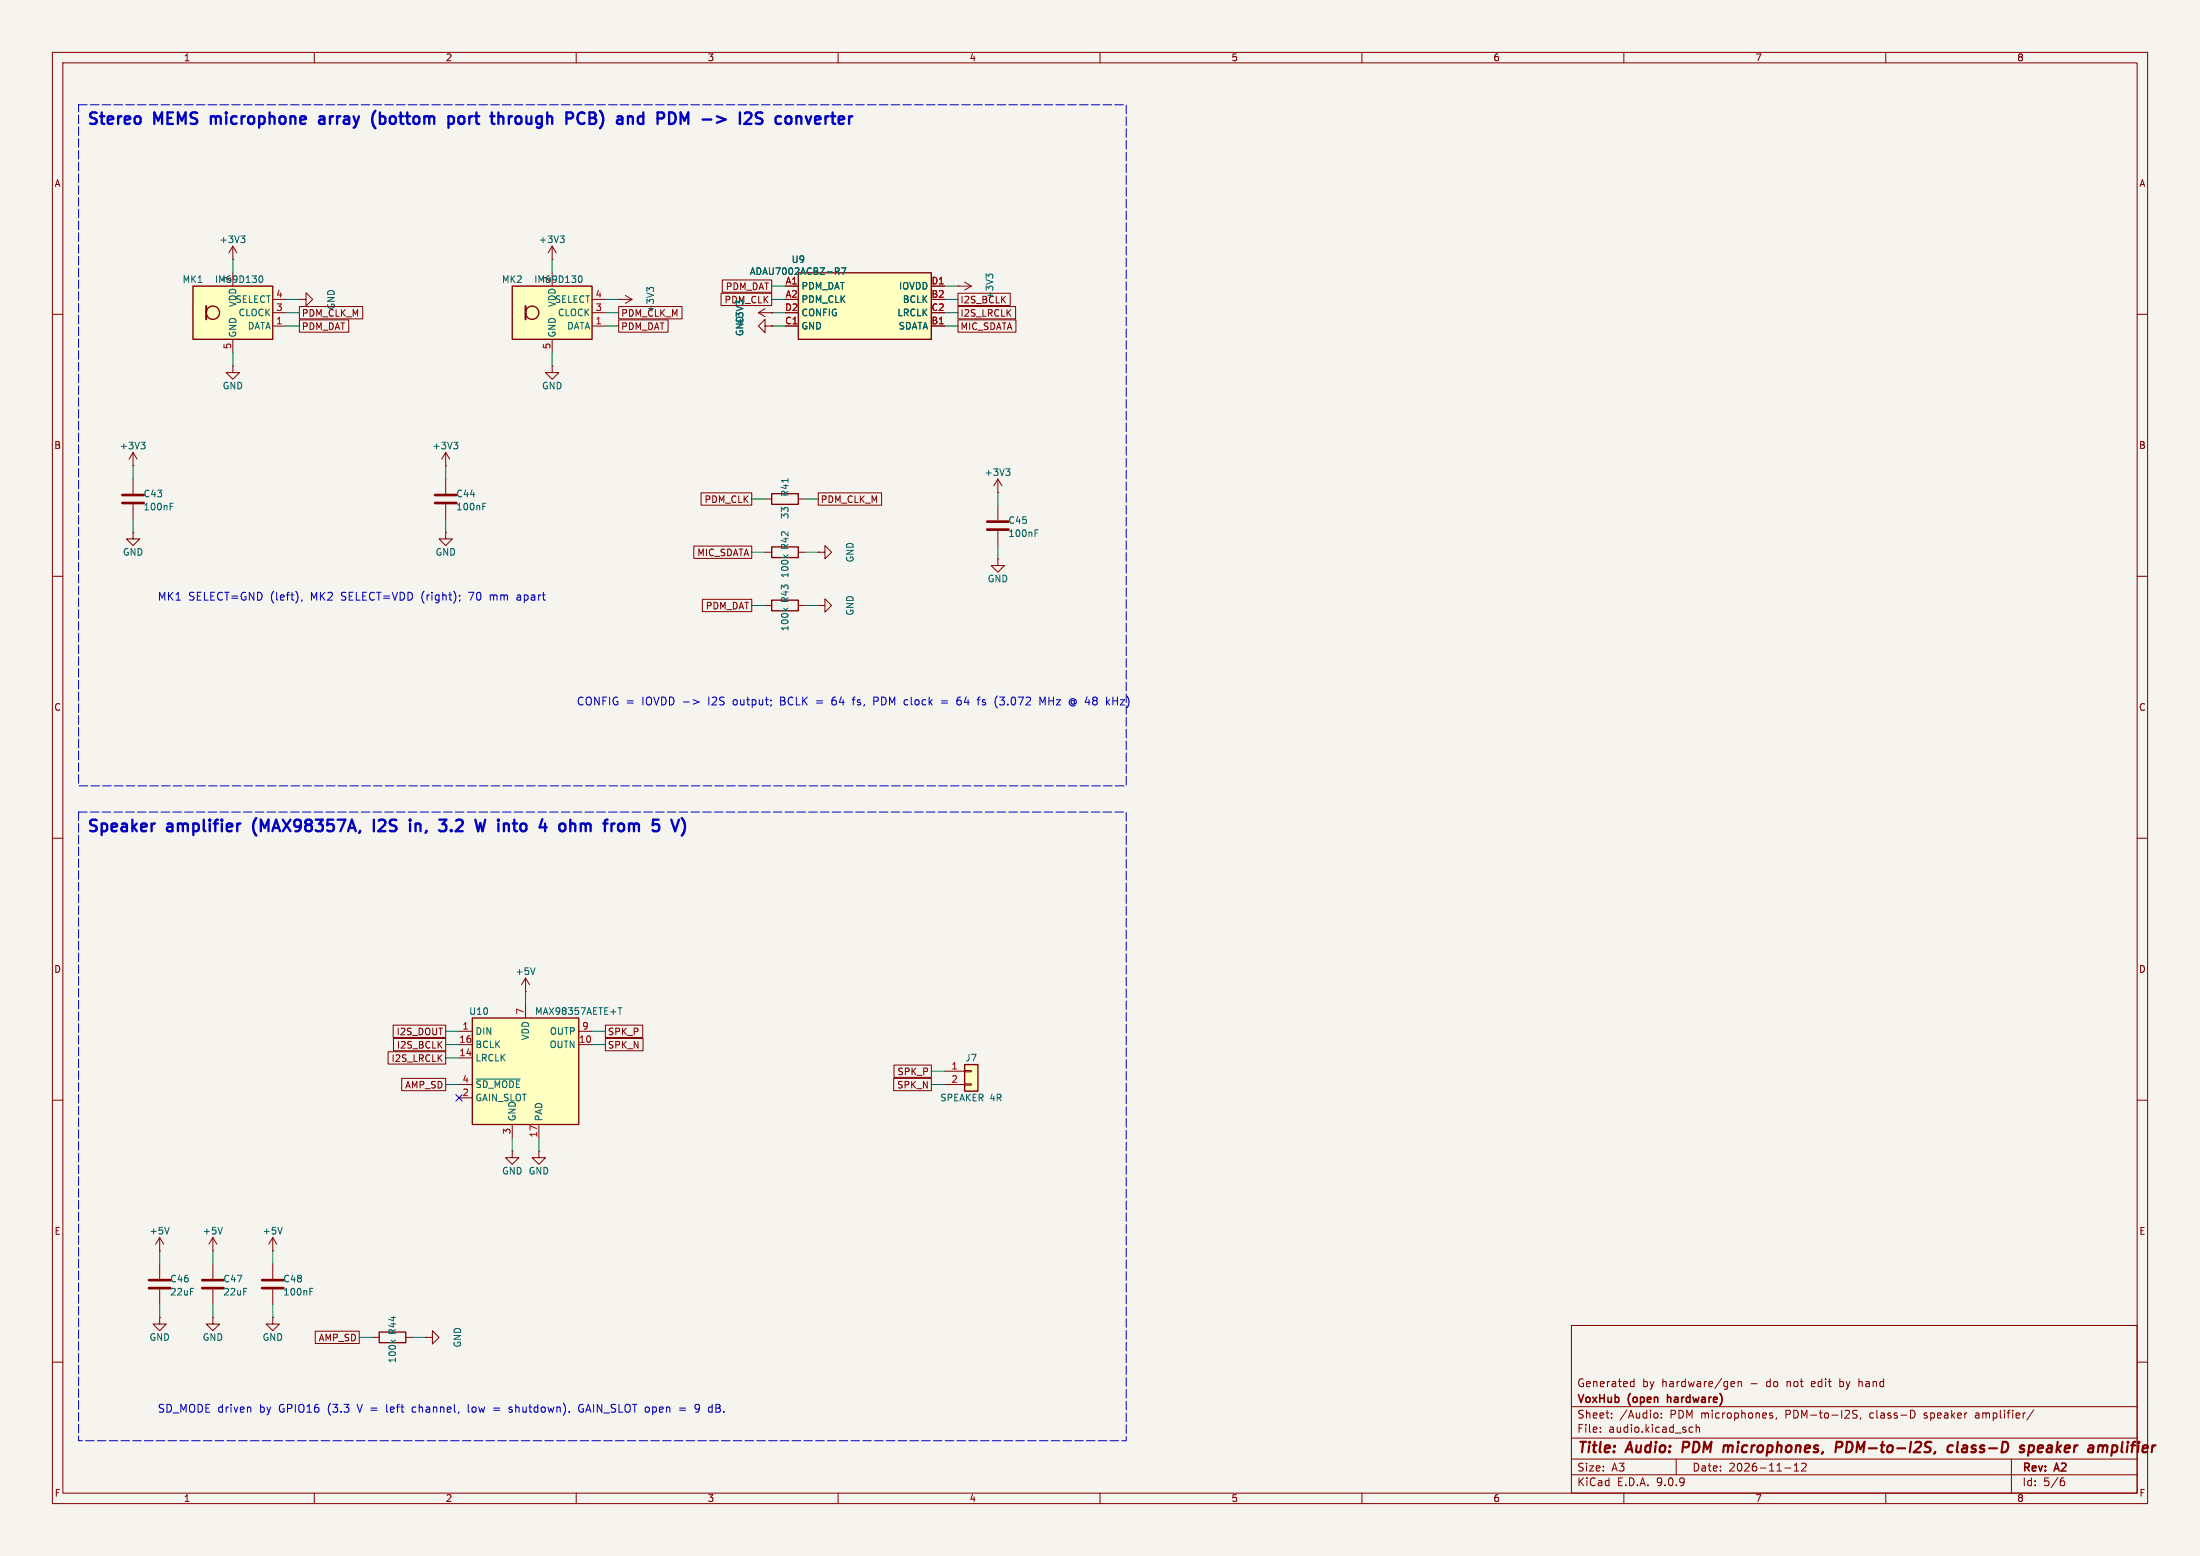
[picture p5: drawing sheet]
<svg xmlns="http://www.w3.org/2000/svg" width="420mm" height="297mm" viewBox="0 0 420 297" stroke-linecap="round" stroke-linejoin="round" font-family="sans-serif">
<path d="M0 0h420v297h-420z" fill="#f5f4ef" stroke="#f5f4ef" stroke-width=".19"/>
<g fill="none" stroke="#840000" stroke-width=".19">
<path d="M10 10h400v277h-400zM12 12h396v273h-396zM60 10v2M110 10v2M160 10v2M210 10v2M260 10v2M310 10v2M360 10v2M105.4 49.5h.1M105.4 47l-.8 1.3M105.4 47l.8 1.3"/>
<path d="M105.4 47v2.5M10 60h2M408 60h2M10 110h2M408 110h2M10 160h2M408 160h2M10 210h2M408 210h2M30.5 241.3v2.8M30.5 246.1v2.8M300 253h108v32h-108z"/>
<path d="M10 260h2M300 278.5h108M300 274.5h108M300 268.5h108M305.5 273.2v.2M305.5 272.5v.1M307.7 270.5v.2M307.7 269.8v.1M311.4 264.6h.5M311.4 263.8h.5M311.9 263.2v1.5M316.2 269.7l.3 .3v.4l-.3 .3"/>
<path d="M317.2 270.5v.2M317.2 269.8v.1M320 278.5v3M322.6 273.3h.6M322.6 272.5h.6M323.8 272.5l.2-.1 .4 .1v.9M323.8 271.9v1.5M330.7 263.7l.4 .1 .1 .2-.8 .2M331.1 264.6l-.4 .1M331.8 263.8l.2-.1 .4 .1v.9M331.8 263.7v1M337.9 270.1l.5 .2v.1v.2l-.5 .1"/>
<path d="M337.9 269.8h.5M339.2 270.6l-.2 .3M342.5 279.7l.4-.4v1.5M344.7 279.4v.5l-.8 .9h.9M351.2 263.2v1.5M351.2 264.6l.2 .1M351.4 263.7l-.2 .1M354.5 269.3l-.6-.1-.2 .1v.5l.7 .2 .1 .4-.3 .3-.5-.1M354.9 263.2v1.5M355.1 263.7l-.2 .1M355.2 270.6l-.1 .3M364.7 269.2a.76 .76 0 0 1 .9 .7 .76 .76 0 0 1-.9 .8"/>
<path d="M377.2 270.2v.4M384 278.5v6.5M388.2 269.1l-1.3 1.9M408 260h2M60 285v2M110 285v2M160 285v2M210 285v2M260 285v2M300 281.5h108M310 285v2M340.7 280.2h1.2"/>
<path d="M342.5 280.8h.9M360 285v2M393.6 282.7h.4l.2 .2-.1 .5-.5 .2M394 282.1l-.4 .1"/>
</g>
<path d="M321.4 275.2l-.3 2M329.4 275.9l.5 .1M329.9 276.2l-.1 1M350.5 276.3h.8a.55 .55 0 0 0 .4-.5 .55 .55 0 0 0-.3-.6h-.8l-.2 2M369.4 277.1l-.1 .3M372.8 276a.66 .66 0 0 0-1 .3v.5l.1 .3h.8M373.8 275.2l-.2 1.7 .2 .3M385.9 276.5h.3l.2 .3-.3 .4M386 275.9l.4 .1M387.4 276h.8l.1 .3-.1 .5a.66 .66 0 0 1-.9 .3M387.4 275.9l-.2 2M401.5 276.2a.5 .5 0 0 1 .8-.2l-.1 1.2" fill="none" stroke="#840000" stroke-width=".4"/>
<path d="M318.3 266.2v1.5M318.4 266.8h-.1" fill="none" stroke="#840000" stroke-width=".3"/>
<path d="M28.4 244.3h4.1M28.4 245.9h4.1" fill="none" stroke="#840000" stroke-width=".51"/>
<path d="M106.9 45h.8l-.4 .5M107.5 45.5l.2 .3v.3l-.2 .2" fill="none" stroke="#006464" stroke-width=".19"/>
<path d="M152.4 52.1h25.4v12.7h-25.4z" fill="#ffffc2"/>
<path d="M152.4 52.1h25.4v12.7h-25.4z" fill="none" stroke="#840000" stroke-width=".25"/>
<g fill="none" stroke="#840000" stroke-width=".19">
<path d="M44.4 49.5h.1M44.4 47l-.7 1.3M44.4 47l.8 1.3M44.4 47v2.5M149.9 54.6h2.5M177.8 54.6h2.5M182.9 54.6h.1M182.9 54.6h2.5M184.1 53.8l1.3 .8M185.4 54.6l-1.3 .8M105.4 69.9v1.2h1.3l-1.3 1.3-1.3-1.3h1.3M105.4 69.9h.1"/>
<path d="M149.9 62.2h2.5M177.8 62.2h2.5M40.6 251.5v1.2h1.3l-1.3 1.3-1.2-1.3h1.2M40.6 251.5h.1M81.3 255.3h1.2v-1.3l1.3 1.3-1.3 1.2v-1.2M81.3 255.3h.1"/>
</g>
<path d="M46 45h.7l-.4 .5M46.5 45.5l.2 .3v.3l-.2 .2M159.8 51.8l.4 .6M160 51.1l.2 .3-.1 .3-.1 .1M160.6 51.1h.9l-.6 1.3M188.8 52.7l-.5-.4v.8M188.8 52.6l.2-.3h.3l.2 .3" fill="none" stroke="#006464" stroke-width=".19"/>
<path d="M97.8 54.6h15.2v10.2h-15.2z" fill="#ffffc2"/>
<g fill="none" stroke="#840000" stroke-width=".25">
<path d="M97.8 54.6h15.2v10.2h-15.2z"/>
<circle cx="101.6" cy="59.7" r="1.27"/>
</g>
<path d="M100.3 58.4v2.6" fill="none" stroke="#840000" stroke-width=".38"/>
<g fill="none" stroke="#840000" stroke-width=".19">
<path d="M57.1 57.2h1.3v-1.3l1.3 1.3-1.3 1.2v-1.2M57.1 57.2h.1M105.4 52.1v2.5M113 57.2h2.6M113 59.7h2.6M105.4 64.8v2.5M113 62.2h2.6M85.1 88.9h.1M85.1 86.4l-.8 1.2M85.1 86.4l.8 1.2M85.1 86.4v2.5M52.1 251.5v1.2h1.2l-1.2 1.3-1.3-1.3h1.3"/>
<path d="M52.1 251.5h.1"/>
</g>
<path d="M110.6 52.7l.1-.1a.68 .68 0 0 1 .4 .7 .68 .68 0 0 1-.4 .6h-.1M86.6 84.4h.8l-.4 .5M87.1 84.9l.3 .2v.3l-.3 .3" fill="none" stroke="#006464" stroke-width=".19"/>
<path d="M36.8 54.6h15.3v10.2h-15.3z" fill="#ffffc2"/>
<g fill="none" stroke="#840000" stroke-width=".25">
<path d="M36.8 54.6h15.3v10.2h-15.3zM147.3 114.6h5.1v2h-5.1zM72.4 254.3h5.1v2h-5.1z"/>
<circle cx="40.6" cy="59.7" r="1.27"/>
</g>
<path d="M39.4 58.4v2.6" fill="none" stroke="#840000" stroke-width=".38"/>
<g fill="none" stroke="#840000" stroke-width=".19">
<path d="M44.4 52.1v2.5M52.1 57.2h2.5M52.1 59.7h2.5M118.1 57.2h.1M118.1 57.2h2.5M119.4 56.4l1.2 .8M120.6 57.2l-1.2 .7M144.8 59.7h2.5M144.8 59.7l1.2 .8M146 58.9l-1.2 .8M147.3 59.7h.1M44.4 69.9v1.2h1.3l-1.3 1.3-1.2-1.3h1.2"/>
<path d="M44.4 69.9h.1M44.4 64.8v2.5M52.1 62.2h2.5M146 62.2v-1.2l-1.2 1.2 1.2 1.3v-1.3h1.3M147.3 62.2h.1M25.4 88.9h.1M25.4 86.4v2.5M25.4 91.4v2.8M25.4 96.3v2.8M25.4 86.4l-.8 1.2M25.4 86.4l.8 1.2M85.1 91.4v2.8"/>
<path d="M85.1 96.3v2.8M190.5 94h.1M190.5 91.4l-.8 1.3M190.5 91.4l.8 1.3M190.5 91.4v2.6M190.5 96.5v2.8M25.4 101.6v1.3h1.3l-1.3 1.2-1.3-1.2h1.3M25.4 101.6h.1M85.1 101.6v1.3h1.3l-1.3 1.2-1.3-1.2h1.3M85.1 101.6h.1M146 115.6h1.3M152.4 115.6h1.3"/>
<path d="M156.2 105.4h1.3v-1.3l1.2 1.3-1.2 1.3v-1.3M156.2 105.4h.1M190.5 101.3v2.8M100.3 189.2h.1M100.3 186.7l-.7 1.3M100.3 186.7l.8 1.3M100.3 186.7v2.5M30.5 238.8h.1M30.5 236.2l-.8 1.3M30.5 236.2l.7 1.3M30.5 236.2v2.6M40.6 238.8h.1"/>
<path d="M40.6 236.2l-.7 1.3M40.6 236.2l.8 1.3M40.6 236.2v2.6M52.1 238.8h.1M52.1 236.2v2.6M52.1 236.2l-.8 1.3M52.1 236.2l.7 1.3M30.5 251.5v1.2h1.2l-1.2 1.3-1.3-1.3h1.3M30.5 251.5h.1M40.6 241.3v2.8M40.6 246.1v2.8M52.1 241.3v2.8"/>
<path d="M52.1 246.1v2.8M71.1 255.3h1.3M77.5 255.3h1.2"/>
</g>
<g fill="none" stroke="#006464" stroke-width=".19">
<path d="M49.6 52.7l.1-.1a.68 .68 0 0 1 .5 .7 .68 .68 0 0 1-.5 .6h-.1M124 55.3l-.5-.4v.7M124 55.1l.2-.2h.3l.3 .2M26.9 84.4h.8l-.4 .5M27.5 84.9l.2 .2v.3l-.2 .3M32.5 96.7h.4M32.5 96.1h.6M92.2 96.7h.4M92.2 96.1h.6M192 89.5h.8l-.4 .5M192.6 90l.2 .2v.3l-.2 .3M149.6 116.1l.5 .5"/>
<path d="M150.4 116.1l-.4 .3M197.6 101.7h.4M197.6 101.1h.6M102.1 184.7l-.4 1.3M32.3 234.3l-.4 1.2M42.5 234.3l-.5 1.2M53.9 234.3l-.4 1.2M59.2 246.5h.4M59.2 245.9h.6M74.7 255.8l.4 .5M75.5 255.8l-.5 .3"/>
</g>
<path d="M23.4 94.5h4M23.4 96h4M83.1 94.5h4M83.1 96h4M188.5 99.6h4M188.5 101.1h4M38.6 244.3h4.1M38.6 245.9h4.1M50 244.3h4.1M50 245.9h4.1" fill="none" stroke="#840000" stroke-width=".51"/>
<path d="M90.2 194.3h20.3v20.3h-20.3z" fill="#ffffc2"/>
<path d="M147.3 94.2h5.1v2.1h-5.1zM147.3 104.4h5.1v2h-5.1zM90.2 194.3h20.3v20.3h-20.3z" fill="none" stroke="#840000" stroke-width=".25"/>
<g fill="none" stroke="#840000" stroke-width=".19">
<path d="M146 95.3h1.3M152.4 95.3h1.3M146 105.4h1.3M152.4 105.4h1.3M190.5 106.7v1.3h1.3l-1.3 1.2-1.3-1.2h1.3M190.5 106.7h.1M87.6 196.9h2.6M87.6 199.4h2.6M100.3 191.8v2.5M110.5 196.9h2.5M110.5 199.4h2.5M87.6 201.9h2.6"/>
<path d="M87.6 207h2.6M87.6 209.6h2.6M97.8 219.7v1.3h1.3l-1.3 1.2-1.3-1.2h1.3M97.8 219.7h.1M97.8 214.6v2.6M102.9 219.7v1.3h1.2l-1.2 1.2-1.3-1.2h1.3M102.9 219.7h.1M102.9 214.6v2.6"/>
</g>
<path d="M150.4 91.3v.8M149.6 105.9l.5 .5M150.4 105.9l-.4 .4M118 192.3h.7M118.4 192.3v1.3M90.9 206h8.4" fill="none" stroke="#006464" stroke-width=".19"/>
<path d="M184.1 203.2h2.6v5.1h-2.6z" fill="#ffffc2"/>
<path d="M184.1 203.2h2.6v5.1h-2.6z" fill="none" stroke="#840000" stroke-width=".25"/>
<g fill="none" stroke="#840000" stroke-width=".19">
<path d="M57.1 58.5h12.1v2.4h-12.1zM118.1 58.5h12.1v2.4h-12.1zM137.6 56h9.7v2.3h-9.7zM137.9 53.4h9.4v2.4h-9.4zM147.3 59.7h.1M149.9 54.6h2.5M177.8 54.6h2.5M182.9 58.5h11v2.4h-11zM182.9 56h10v2.3h-10zM57.1 61.1h9.5v2.3h-9.5zM118.1 61.1h9.4v2.3h-9.4zM147.3 62.2h.1"/>
<path d="M149.9 62.2h2.5M177.8 62.2h2.5M182.9 61.1h11v2.3h-11zM133.8 94.1h9.7v2.3h-9.7zM156.2 94.1h12.1v2.3h-12.1zM132.4 104.2h11.1v2.4h-11.1zM134.1 114.4h9.4v2.3h-9.4zM156.2 115.6h1.3v-1.3l1.2 1.3-1.2 1.2v-1.2M156.2 115.6h.1M75.1 195.7h10v2.3h-10zM75.1 198.2h10v2.4h-10zM115.6 195.7h7.1v2.3h-7.1z"/>
<path d="M115.6 198.2h7.2v2.4h-7.2zM74.1 200.8h11v2.3h-11zM76.7 205.8h8.4v2.4h-8.4zM170.6 205.8h7.2v2.4h-7.2zM170.7 203.3h7.1v2.3h-7.1zM180.3 204.5h3.8M180.3 207h3.8M184.1 204.3h1.3v.3h-1.3zM184.1 206.9h1.3v.2h-1.3zM60.2 254.1h8.4v2.3h-8.4z"/>
</g>
<g fill="none" stroke="#009600" stroke-width=".19">
<path d="M44.4 49.5v2.6M54.6 57.2h2.5M54.6 59.7h2.5M105.4 49.5v2.6M115.6 57.2h2.5M115.6 59.7h2.5M147.3 54.6h2.6M147.3 57.2h2.6M147.3 59.7h2.6M180.3 54.6h2.6M180.3 57.2h2.6M180.3 59.7h2.6"/>
<path d="M44.4 67.3v2.6M54.6 62.2h2.5M105.4 67.3v2.6M115.6 62.2h2.5M147.3 62.2h2.6M180.3 62.2h2.6M25.4 88.9v2.5M25.4 99.1v2.5M85.1 88.9v2.5M85.1 99.1v2.5M143.5 95.3h2.5M153.7 95.3h2.5"/>
<path d="M190.5 94v2.5M143.5 105.4h2.5M143.5 115.6h2.5M153.7 105.4h2.5M153.7 115.6h2.5M190.5 104.1v2.6M85.1 196.9h2.5M85.1 199.4h2.5M100.3 189.2v2.6M113 196.9h2.6M113 199.4h2.6M85.1 201.9h2.5"/>
<path d="M85.1 207h2.5M97.8 217.2v2.5M102.9 217.2v2.5M177.8 207h2.5M177.8 204.5h2.5M30.5 238.8v2.5M40.6 238.8v2.5M52.1 238.8v2.5M30.5 248.9v2.6M40.6 248.9v2.6M52.1 248.9v2.6M68.6 255.3h2.5"/>
<path d="M78.7 255.3h2.6"/>
</g>
<path d="M87 208.9l1.2 1.3M88.2 208.9l-1.2 1.3" fill="none" stroke="#000084" stroke-width=".19"/>
<g fill="none" stroke="#0000c2" stroke-width=".44">
<path d="M40.3 22.2v1.5M40.4 22.3l-.1 .1M61 22.3l.6-.1 .3 .3M61.9 22.7l-.7 .1a.43 .43 0 0 0-.3 .4 .43 .43 0 0 0 .3 .5l.7-.1M71.3 23.9l.4 .6M71.7 21.1l-.4 .7M72.5 23.6l.7 .1M72.5 21.5v2.2M73.2 22.2l-.7 .1M85.8 22.2l.7 .1 .2 .3-.1 .8-.4 .3h-.4M88.4 22.3a.6 .6 0 0 0-.9 .3v.6a.6 .6 0 0 0 .9 .4M97.1 22.2v1.5"/>
<path d="M97.4 22.3l-.3 .3M110.7 21.6a.77 .77 0 0 1 .9 .1M111.6 23.4a.77 .77 0 0 1-.9 .2M112.5 22.5h.8M113.3 21.5h-.8v2.2h.9M121.9 23.4l.3 .3 .6-.1M122.8 22.3l-.6-.1-.3 .2M122.8 21.5v2.2M129.9 21.5l.8 1.5 .7-1.5v2.2M149.1 22.3l-.6-.1-.4 .4v.6l.2 .4 .2 .1 .6-.1M155.6 22.5l.3-.3h.4l.3 .3v.2l-1 .2M155.6 23.3l.3 .4 .6-.1"/>
<path d="M29.4 157.2h.2M45.7 157.2h.2M71.4 156.5v2.2M72.4 156.6l-.1 .1M73.5 157.4l-1.3 1.3h1.4M79.3 157.2v1.5M80.2 157.3a.6 .6 0 0 0-.9 .1M86.1 158.4l.1 .2-.1 .1M86.1 158.4l-.1 .2 .1 .1M86.1 158.4v.3M99.3 158.2l.5 .5M99.8 157.2l-.5 .4"/>
<path d="M107 157.3a.6 .6 0 0 1 .9 .3v.6a.6 .6 0 0 1-.9 .4M111.9 157.3l.2-.1 .5 .1 .2 1.4M121.1 157.3l.2-.1 .6 .1 .1 1.4"/>
</g>
<g fill="none" stroke="#0000c2" stroke-width=".19">
<path d="M57.7 114.5l-.2 .3M87.7 113.6v.2M87.8 114.5l-.1 .3M93.6 113.6v1M93.7 113.6l-.1 .1M99.2 113.6h-.5M99.2 114h-.3a.29 .29 0 0 0-.2 .3 .29 .29 0 0 0 .2 .3h.3M132.3 133.6l1.2 .4-1.2 .4M159.1 133.1a1.01 1.01 0 0 0 0 1.5M159.1 133.6l-.3 .3M162.7 133.6h.5M163.2 133.1l-.3 .2v1.3"/>
<path d="M166.8 133.8h.6M167.4 133.1h-.6v1.5M179.7 133.8h1.2M179.7 134.2h1.2M183.4 133.1a.59 .59 0 0 0-.7 .6v.6l.1 .2 .4 .1 .3-.2v-.5l-.1-.2-.4-.1-.3 .3M187.5 134.5l.5 .1M188 133.6h-.4l-.1 .2 .1 .2 .4 .1M190.8 133.1h.9l-.5 .5h.3M190.8 134.4l.7 .2M198.5 134.6v-1.5l.5 1 .5-1v1.5M212.5 133.8h.8M47.7 268.6l.2 .2v.8"/>
<path d="M73.8 268.1l.1 1.4M79 268.6l-.3 .2v.5l.3 .3M89.4 268.1v1.2l.2 .3M94.2 268.8h1.2M94.2 269.2h1.2M97.2 268.8l.6 .5-.2 .3-.4-.1M97.7 268.6h-.3l-.2 .2M111.1 268.9h.3M111.3 268.1a.74 .74 0 0 0-.9 .6 .74 .74 0 0 0 .6 .9l.4-.2M129.7 268.8h1.2M129.7 269.2h1.2M132.7 268.3l.3-.2 .5 .1a1.26 1.26 0 0 1-.2 1.2"/>
<path d="M133.5 268.7l-.3 .3M136.7 268.8h.5M137.2 268.1h-.5v1.5h.5"/>
</g>
<path d="M15 20h200v130h-200zM15 155h200v120h-200z" fill="none" stroke="#0000c2" stroke-width=".19" stroke-dasharray="1.6 .6"/>
<path d="M159.8 51.8l.4 .6M160 51.1l.2 .3-.1 .3-.1 .1M160.6 51.1h.9l-.6 1.3" fill="none" stroke="#006464" stroke-width=".19"/>
<g font-size="3.1" fill="#0000c2">
<text x="16.5" y="24">Stereo</text>
<text x="29.5" y="24">MEMS</text>
<text x="41.2" y="24">microphone</text>
<text x="62.8" y="24">array</text>
<text x="73.8" y="24">(bottom</text>
<text x="89.2" y="24">port</text>
<text x="98.4" y="24">through</text>
<text x="113.5" y="24">PCB)</text>
<text x="124.1" y="24">and</text>
<text x="132.6" y="24">PDM</text>
<text x="142.1" y="24">-&gt;</text>
<text x="150.1" y="24">I2S</text>
<text x="157.9" y="24">converter</text>
<text x="16.5" y="158.9">Speaker</text>
<text x="32" y="158.9">amplifier</text>
<text x="49.3" y="158.9">(MAX98357A,</text>
<text x="73.2" y="158.9">I2S</text>
<text x="81" y="158.9">in,</text>
<text x="87.6" y="158.9">3.2</text>
<text x="95.4" y="158.9">W</text>
<text x="100.5" y="158.9">into</text>
<text x="109.3" y="158.9">4</text>
<text x="114" y="158.9">ohm</text>
<text x="123.5" y="158.9">from</text>
</g>
<g font-size="2.8" fill="#840000">
<text x="301" y="277.9">Title:</text>
<text x="310.6" y="277.9">Audio:</text>
<text x="322" y="277.9">PDM</text>
<text x="330.6" y="277.9">microphones,</text>
<text x="352.9" y="277.9">PDM-to-I2S,</text>
<text x="375.1" y="277.9">class-D</text>
<text x="389.7" y="277.9">speaker</text>
<text x="403.5" y="277.9">amplifier</text>
</g>
<g font-size="2.1" fill="#0000c2">
<text x="30" y="114.7">MK1</text>
<text x="35.9" y="114.7">SELECT=GND</text>
<text x="51.7" y="114.7">(left),</text>
<text x="59.5" y="114.7">MK2</text>
<text x="65.4" y="114.7">SELECT=VDD</text>
<text x="80.9" y="114.7">(right);</text>
<text x="90.1" y="114.7">70</text>
<text x="94.2" y="114.7">mm</text>
<text x="99.5" y="114.7">apart</text>
<text x="110" y="134.8">CONFIG =</text>
<text x="122.6" y="134.8">IOVDD -&gt;</text>
<text x="135.5" y="134.8">I2S</text>
<text x="140.4" y="134.8">output;</text>
<text x="149.5" y="134.8">BCLK</text>
<text x="156.5" y="134.8">=</text>
<text x="159.7" y="134.8">64</text>
<text x="163.8" y="134.8">fs,</text>
<text x="167.9" y="134.8">PDM clock</text>
<text x="184.3" y="134.8">64</text>
<text x="188.5" y="134.8">fs</text>
<text x="191.9" y="134.8">(3.072</text>
<text x="200.6" y="134.8">MHz</text>
<text x="206.4" y="134.8">@ 48</text>
<text x="213.8" y="134.8">kHz)</text>
<text x="30" y="269.7">SD_MODE driven</text>
<text x="49.6" y="269.7">by</text>
<text x="53.4" y="269.7">GPIO16</text>
<text x="62.8" y="269.7">(3.3</text>
<text x="68.7" y="269.7">V =</text>
<text x="74.5" y="269.7">left</text>
<text x="79.5" y="269.7">channel,</text>
<text x="90.3" y="269.7">low</text>
<text x="95.4" y="269.7">=</text>
<text x="98.5" y="269.7">shutdown).</text>
<text x="112" y="269.7">GAIN_SLOT open</text>
<text x="131.5" y="269.7">=</text>
<text x="134.6" y="269.7">9</text>
<text x="137.4" y="269.7">dB.</text>
</g>
<g font-size="2.1" fill="#840000">
<text x="301" y="268.2">VoxHub</text>
<text x="301" y="265">Generated</text>
<text x="310.9" y="268.2">(open</text>
<text x="313.5" y="265">by</text>
<text x="317.3" y="265">hardware/gen</text>
<text x="319" y="268.2">hardware)</text>
<text x="334.3" y="265">-</text>
<text x="337.5" y="265">do</text>
<text x="341.5" y="265">not</text>
<text x="346.4" y="265">edit</text>
<text x="351.9" y="265">by</text>
<text x="355.7" y="265">hand</text>
<text x="301" y="273.7">File:</text>
<text x="301" y="271">Sheet:</text>
<text x="307.1" y="273.7">audio.kicad_sch</text>
<text x="309.2" y="271">/Audio:</text>
<text x="318.9" y="271">PDM microphones,</text>
<text x="341.1" y="271">PDM-to-I2S,</text>
<text x="357.3" y="271">class-D</text>
<text x="367.9" y="271">speaker</text>
<text x="377.8" y="271">amplifier/</text>
<text x="301" y="281.1">Size:</text>
<text x="307.6" y="281.1">A3</text>
<text x="323" y="281.1">Date:</text>
<text x="330" y="281.1">2026-11-12</text>
<text x="386" y="281.3">Rev:</text>
<text x="392.4" y="281.3">A2</text>
<text x="301" y="283.9">KiCad</text>
<text x="308.7" y="283.9">E.D.A.</text>
<text x="316.3" y="283.9">9.0.9</text>
<text x="386" y="283.9">Id:</text>
<text x="390.1" y="283.9">5/6</text>
</g>
<g font-size="1.8" fill="#840000">
<text x="35" y="11.9">1</text>
<text x="85" y="11.9">2</text>
<text x="135" y="11.9">3</text>
<text x="185" y="11.9">4</text>
<text x="235" y="11.9">5</text>
<text x="285" y="11.9">6</text>
<text x="335" y="11.9">7</text>
<text x="385" y="11.9">8</text>
<text x="10.3" y="35.9">A</text>
<text x="408.3" y="35.9">A</text>
<text x="64.1" y="59.2" transform="rotate(-90 64.1 59.2)">GND</text>
<text x="125.1" y="59.8" transform="rotate(-90 125.1 59.8)">+3V3</text>
<text x="138.5" y="55.6">PDM_DAT</text>
<text x="183.3" y="58.1">I2S_BCLK</text>
<text x="189.8" y="57.3" transform="rotate(-90 189.8 57.3)">+3V3</text>
<text x="57.5" y="60.6">PDM_CLK_M</text>
<text x="57.5" y="63.2">PDM_DAT</text>
<text x="118.5" y="60.6">PDM_CLK_M</text>
<text x="118.5" y="63.2">PDM_DAT</text>
<text x="183.3" y="60.6">I2S_LRCLK</text>
<text x="183.3" y="63.2">MIC_SDATA</text>
<text x="10.3" y="85.9">B</text>
<text x="408.2" y="85.9">B</text>
<text x="134.4" y="96.2">PDM_CLK</text>
<text x="156.6" y="96.2">PDM_CLK_M</text>
<text x="133" y="106.4">MIC_SDATA</text>
<text x="134.6" y="116.5">PDM_DAT</text>
<text x="10.3" y="135.9">C</text>
<text x="408.2" y="135.9">C</text>
<text x="10.3" y="185.9">D</text>
<text x="408.2" y="185.9">D</text>
<text x="75.6" y="197.8">I2S_DOUT</text>
<text x="116" y="197.8">SPK_P</text>
<text x="74.6" y="202.9">I2S_LRCLK</text>
<text x="75.7" y="200.3">I2S_BCLK</text>
<text x="116" y="200.3">SPK_N</text>
<text x="77.2" y="208">AMP_SD</text>
<text x="171.2" y="208">SPK_N</text>
<text x="171.2" y="205.4">SPK_P</text>
<text x="10.3" y="235.9">E</text>
<text x="408.3" y="235.9">E</text>
<text x="60.7" y="256.2">AMP_SD</text>
<text x="10.3" y="285.9">F</text>
<text x="35" y="286.9">1</text>
<text x="85" y="286.9">2</text>
<text x="135" y="286.9">3</text>
<text x="185" y="286.9">4</text>
<text x="235" y="286.9">5</text>
<text x="285" y="286.9">6</text>
<text x="335" y="286.9">7</text>
<text x="385" y="286.9">8</text>
<text x="408.3" y="285.9">F</text>
</g>
<g font-size="1.8" fill="#006464">
<text x="41.8" y="46.6">+3V3</text>
<text x="102.8" y="46.6">+3V3</text>
<text x="143" y="52.7">ADAU7002ACBZ-R7</text>
<text x="151" y="50.4">U9</text>
<text x="34.8" y="54.2">MK1</text>
<text x="40.9" y="54.2">IM69D130</text>
<text x="44.2" y="54" transform="rotate(-90 44.2 54)">2</text>
<text x="44.8" y="58">SELECT</text>
<text x="45.3" y="58.7" transform="rotate(-90 45.3 58.7)">VDD</text>
<text x="95.7" y="54.2">MK2</text>
<text x="101.9" y="54.2">IM69D130</text>
<text x="105.2" y="54" transform="rotate(-90 105.2 54)">2</text>
<text x="105.8" y="58">SELECT</text>
<text x="106.3" y="58.7" transform="rotate(-90 106.3 58.7)">VDD</text>
<text x="138.2" y="58.1">PDM_CLK</text>
<text x="152.9" y="55.5">PDM_DAT</text>
<text x="152.9" y="58">PDM_CLK</text>
<text x="171.5" y="55.5">IOVDD</text>
<text x="172.3" y="58">BCLK</text>
<text x="45.3" y="64.5" transform="rotate(-90 45.3 64.5)">GND</text>
<text x="45.4" y="60.6">CLOCK</text>
<text x="47.2" y="63.1">DATA</text>
<text x="106.3" y="64.5" transform="rotate(-90 106.3 64.5)">GND</text>
<text x="106.4" y="60.6">CLOCK</text>
<text x="108.2" y="63.1">DATA</text>
<text x="142.1" y="64.3" transform="rotate(-90 142.1 64.3)">GND</text>
<text x="142.1" y="62.3" transform="rotate(-90 142.1 62.3)">+3V3</text>
<text x="152.9" y="60.6">CONFIG</text>
<text x="152.9" y="63.1">GND</text>
<text x="171.2" y="60.6">LRCLK</text>
<text x="171.5" y="63.1">SDATA</text>
<text x="42.4" y="74.5">GND</text>
<text x="103.4" y="74.5">GND</text>
<text x="22.8" y="86">+3V3</text>
<text x="82.4" y="86">+3V3</text>
<text x="27.3" y="95.1">C43</text>
<text x="87" y="95.1">C44</text>
<text x="150.7" y="94.9" transform="rotate(-90 150.7 94.9)">R41</text>
<text x="187.9" y="91">+3V3</text>
<text x="27.3" y="97.6">100nF</text>
<text x="87" y="97.6">100nF</text>
<text x="150.7" y="99.2" transform="rotate(-90 150.7 99.2)">33</text>
<text x="192.4" y="100.2">C45</text>
<text x="23.4" y="106.3">GND</text>
<text x="83.1" y="106.3">GND</text>
<text x="150.7" y="105.1" transform="rotate(-90 150.7 105.1)">R42</text>
<text x="163.2" y="107.4" transform="rotate(-90 163.2 107.4)">GND</text>
<text x="192.4" y="102.7">100nF</text>
<text x="150.7" y="110.4" transform="rotate(-90 150.7 110.4)">100k</text>
<text x="188.5" y="111.3">GND</text>
<text x="150.7" y="115.2" transform="rotate(-90 150.7 115.2)">R43</text>
<text x="163.2" y="117.6" transform="rotate(-90 163.2 117.6)">GND</text>
<text x="150.7" y="120.6" transform="rotate(-90 150.7 120.6)">100k</text>
<text x="98.3" y="186.3">+5V</text>
<text x="89.5" y="193.9">U10</text>
<text x="90.7" y="197.7">DIN</text>
<text x="102" y="193.9">MAX98357AETE+T</text>
<text x="104.9" y="197.7">OUTP</text>
<text x="90.7" y="200.3">BCLK</text>
<text x="90.7" y="202.8">LRCLK</text>
<text x="101.2" y="198.6" transform="rotate(-90 101.2 198.6)">VDD</text>
<text x="104.8" y="200.3">OUTN</text>
<text x="184.2" y="202.8">J7</text>
<text x="90.7" y="207.9">~{SD_MODE}</text>
<text x="90.7" y="210.4">GAIN_SLOT</text>
<text x="98.7" y="214.1" transform="rotate(-90 98.7 214.1)">GND</text>
<text x="103.7" y="214.1" transform="rotate(-90 103.7 214.1)">PAD</text>
<text x="179.4" y="210.4">SPEAKER 4R</text>
<text x="95.8" y="224.4">GND GND</text>
<text x="28.4" y="235.8">+5V</text>
<text x="38.6" y="235.8">+5V</text>
<text x="50" y="235.8">+5V</text>
<text x="32.4" y="245">C46</text>
<text x="42.5" y="245">C47</text>
<text x="54" y="245">C48</text>
<text x="32.4" y="247.5">22uF</text>
<text x="42.5" y="247.5">22uF</text>
<text x="54" y="247.5">100nF</text>
<text x="28.4" y="256.1">GND</text>
<text x="38.6" y="256.1">GND</text>
<text x="50" y="256.1">GND</text>
<text x="75.8" y="254.9" transform="rotate(-90 75.8 254.9)">R44</text>
<text x="88.2" y="257.3" transform="rotate(-90 88.2 257.3)">GND</text>
<text x="75.8" y="260.3" transform="rotate(-90 75.8 260.3)">100k</text>
</g>
<g font-size="1.8" fill="#a90000">
<text x="52.6" y="56.9">4</text>
<text x="52.6" y="59.4">3</text>
<text x="113.6" y="56.9">4</text>
<text x="113.6" y="59.4">3</text>
<text x="149.8" y="59.4">D2</text>
<text x="149.9" y="54.4">A1</text>
<text x="149.9" y="56.9">A2</text>
<text x="177.7" y="54.4">D1</text>
<text x="177.7" y="56.9">B2</text>
<text x="177.7" y="59.4">C2</text>
<text x="52.6" y="62">1</text>
<text x="113.6" y="62">1</text>
<text x="149.8" y="62">C1</text>
<text x="177.7" y="62">B1</text>
<text x="44.2" y="66.7" transform="rotate(-90 44.2 66.7)">5</text>
<text x="105.2" y="66.7" transform="rotate(-90 105.2 66.7)">5</text>
<text x="88.2" y="196.6">1</text>
<text x="100.1" y="193.7" transform="rotate(-90 100.1 193.7)">7</text>
<text x="111.1" y="196.6">9</text>
<text x="87.6" y="199.1">16</text>
<text x="87.6" y="201.7">14</text>
<text x="110.4" y="199.1">10</text>
<text x="88.2" y="206.8">4</text>
<text x="88.2" y="209.3">2</text>
<text x="181.5" y="204.2">1</text>
<text x="181.5" y="206.8">2</text>
<text x="97.5" y="216.6" transform="rotate(-90 97.5 216.6)">3</text>
<text x="102.6" y="217.2" transform="rotate(-90 102.6 217.2)">17</text>
</g>
</svg>
